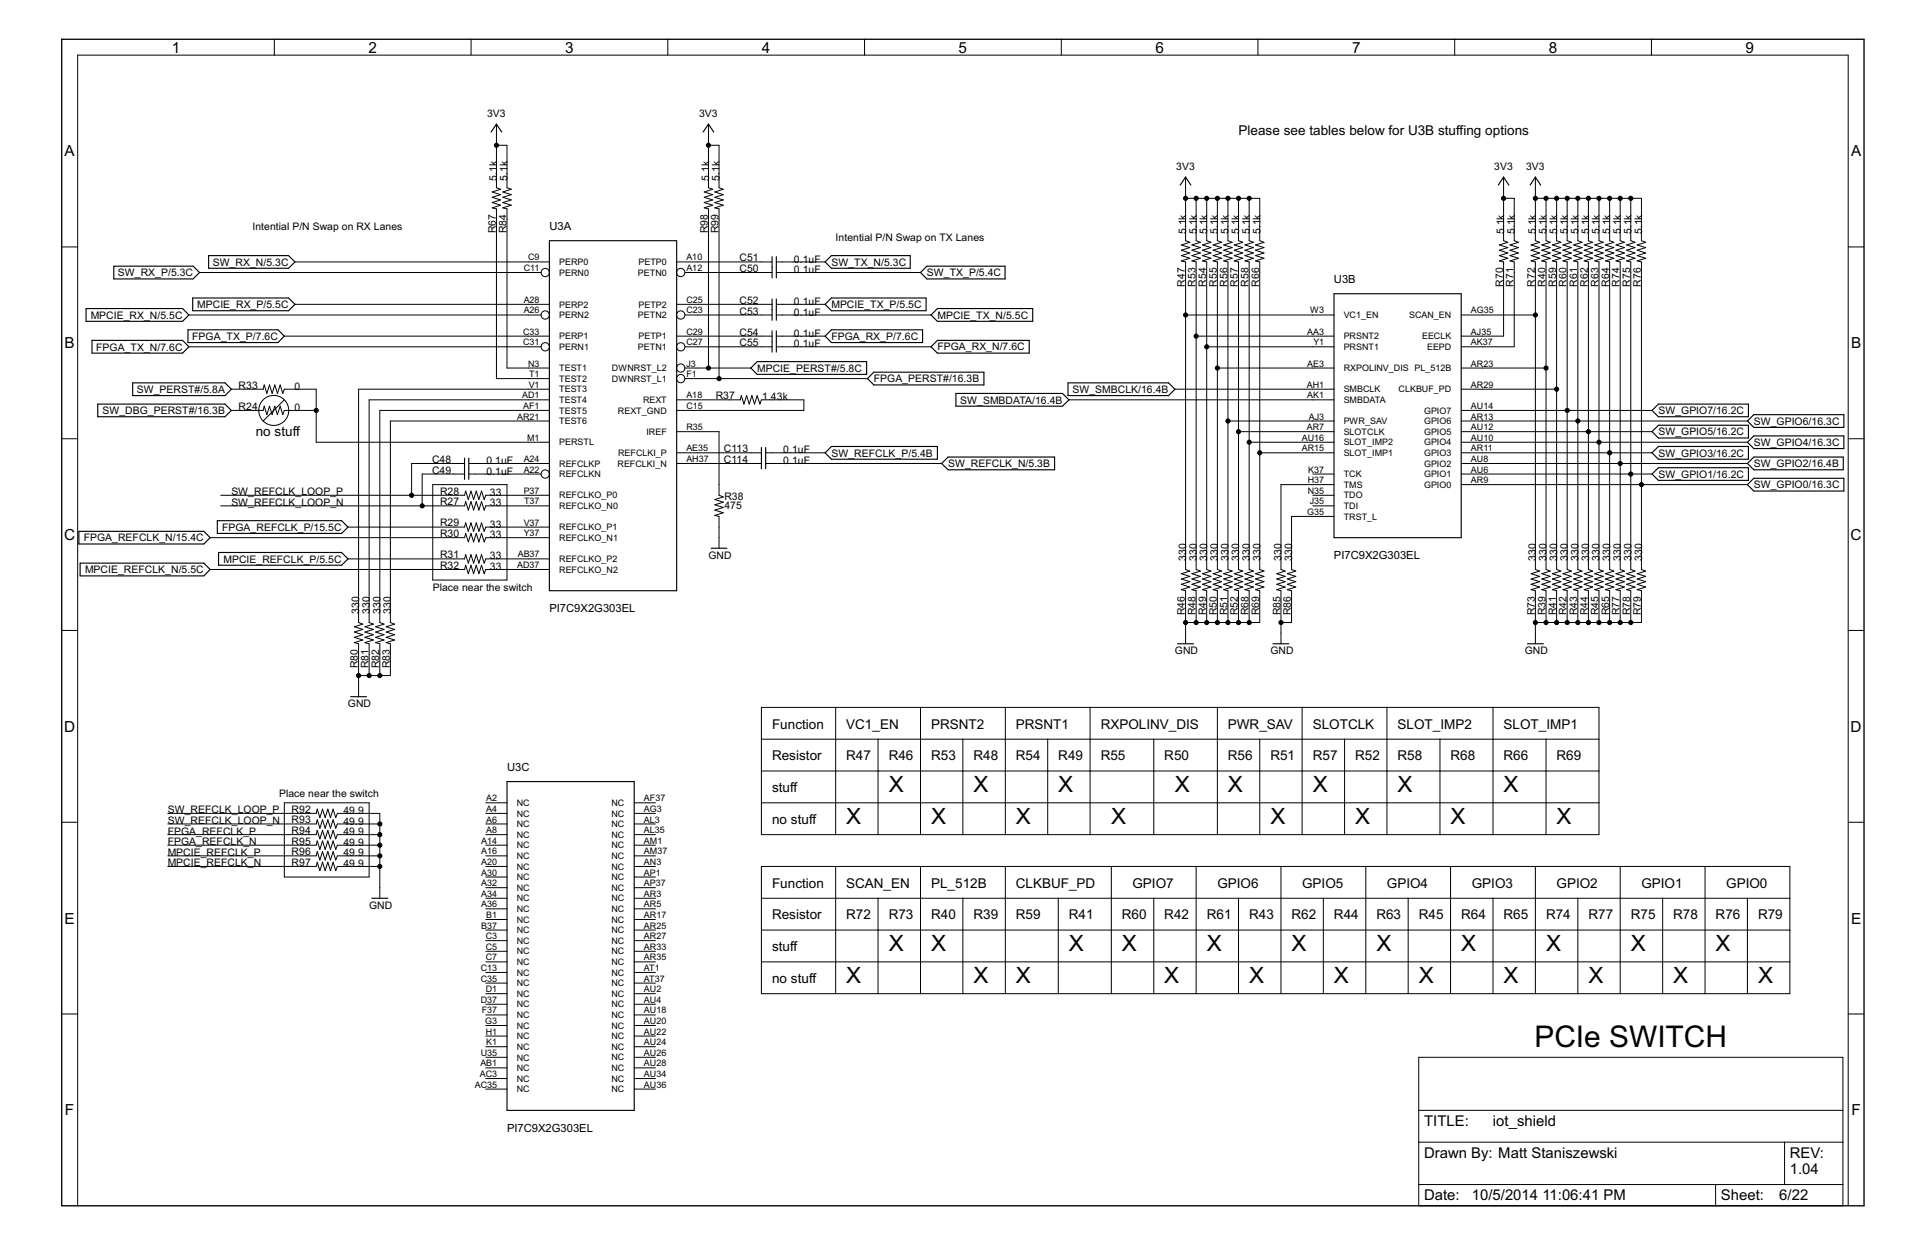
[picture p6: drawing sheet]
<svg xmlns="http://www.w3.org/2000/svg" width="432mm" height="279mm" viewBox="0 0 432 279" stroke-linecap="round" stroke-linejoin="round" font-family="sans-serif">
<g fill="none" stroke="#000" stroke-width=".22">
<path d="M61.5 8.8v3.6M105.7 8.8v3.6M149.8 8.8v3.6M193.9 8.8v3.6M238.1 8.8v3.6M282.2 8.8v3.6M326.3 8.8v3.6M370.4 8.8v3.6M111.4 32.6h2.3v9.5l1 .3-1.9 .7 1.9 .5-1.9 .6 1.9 .6-1.9 .6 1.9 .6-1.9 .6 .9 .2v35.7h9.5M111.4 27.8v14.3l.9 .3-1.9 .7 1.9 .5-1.9 .6 1.9 .6-1.9 .6 1.9 .6-1.9 .6 1 .2v38.1h11.8M158.9 32.6h2.4v9.5l.9 .3-1.9 .7 1.9 .5-1.9 .6 1.9 .6-1.9 .6 1.9 .6-1.9 .6 1 .2v38.1M158.9 27.8v14.3l1 .3-1.9 .7 1.9 .5-1.9 .6 1.9 .6-1.9 .6 1.9 .6-1.9 .6 .9 .2v35.7"/>
<path d="M265.9 39.7v14.3l1 .3-1.9 .6 1.9 .6-1.9 .6 1.9 .6-1.9 .6 1.9 .6-1.9 .6 .9 .2v69l1 .4-1.9 .6 1.9 .5-1.9 .6 1.9 .6-1.9 .6 1.9 .6-1.9 .6 .9 .3v11.9M337.3 39.7v14.3l.9 .3-1.9 .6 1.9 .6-1.9 .6 1.9 .6-1.9 .6 1.9 .6-1.9 .6 1 .2v16.7h-9.5M344.4 39.7v14.3l1 .3-1.9 .6 1.9 .6-1.9 .6 1.9 .6-1.9 .6 1.9 .6-1.9 .6 .9 .2v69l1 .4-1.9 .6 1.9 .5-1.9 .6 1.9 .6-1.9 .6 1.9 .6-1.9 .6 .9 .3v11.9M13.8 55.4h3.6M66.2 58.7h57M151.8 58.7h21.4M174.1 58.7h11M265.9 44.5h16.7v9.5l.9 .3-1.9 .6 1.9 .6-1.9 .6 1.9 .6-1.9 .6 1.9 .6-1.9 .6 1 .2v69l.9 .4-1.9 .6 1.9 .5-1.9 .6 1.9 .6-1.9 .6 1.9 .6-1.9 .6 1 .3v7.1h-16.7M268.3 44.5v9.5l1 .3-1.9 .6 1.9 .6-1.9 .6 1.9 .6-1.9 .6 1.9 .6-1.9 .6 .9 .2v69l1 .4-1.9 .6 1.9 .5-1.9 .6 1.9 .6-1.9 .6 1.9 .6-1.9 .6 .9 .3v7.1M270.7 44.5v9.5l.9 .3-1.9 .6 1.9 .6-1.9 .6 1.9 .6-1.9 .6 1.9 .6-1.9 .6 1 .2v69l.9 .4-1.9 .6 1.9 .5-1.9 .6 1.9 .6-1.9 .6 1.9 .6-1.9 .6 1 .3v7.1M273.1 44.5v9.5l.9 .3-1.9 .6 1.9 .6-1.9 .6 1.9 .6-1.9 .6 1.9 .6-1.9 .6 1 .2v69l.9 .4-1.9 .6 1.9 .5-1.9 .6 1.9 .6-1.9 .6 1.9 .6-1.9 .6 1 .3v7.1M275.4 44.5v9.5l1 .3-1.9 .6 1.9 .6-1.9 .6 1.9 .6-1.9 .6 1.9 .6-1.9 .6 .9 .2v69l1 .4-1.9 .6 1.9 .5-1.9 .6 1.9 .6-1.9 .6 1.9 .6-1.9 .6 .9 .3v7.1"/>
<path d="M277.8 44.5v9.5l1 .3-1.9 .6 1.9 .6-1.9 .6 1.9 .6-1.9 .6 1.9 .6-1.9 .6 .9 .2v69l1 .4-1.9 .6 1.9 .5-1.9 .6 1.9 .6-1.9 .6 1.9 .6-1.9 .6 .9 .3v7.1M280.2 44.5v9.5l1 .3-1.9 .6 1.9 .6-1.9 .6 1.9 .6-1.9 .6 1.9 .6-1.9 .6 .9 .2v69l1 .4-1.9 .6 1.9 .5-1.9 .6 1.9 .6-1.9 .6 1.9 .6-1.9 .6 .9 .3v7.1M337.3 44.5h2.4v9.5l.9 .3-1.9 .6 1.9 .6-1.9 .6 1.9 .6-1.9 .6 1.9 .6-1.9 .6 1 .2v19.1h-11.9M344.4 44.5h23.8v9.5l.9 .3-1.9 .6 1.9 .6-1.9 .6 1.9 .6-1.9 .6 1.9 .6-1.9 .6 1 .2v69l.9 .4-1.9 .6 1.9 .5-1.9 .6 1.9 .6-1.9 .6 1.9 .6-1.9 .6 1 .3v7.1h-23.8M346.8 44.5v9.5l.9 .3-1.9 .6 1.9 .6-1.9 .6 1.9 .6-1.9 .6 1.9 .6-1.9 .6 1 .2v69l.9 .4-1.9 .6 1.9 .5-1.9 .6 1.9 .6-1.9 .6 1.9 .6-1.9 .6 1 .3v7.1M349.2 44.5v9.5l.9 .3-1.9 .6 1.9 .6-1.9 .6 1.9 .6-1.9 .6 1.9 .6-1.9 .6 1 .2v69l.9 .4-1.9 .6 1.9 .5-1.9 .6 1.9 .6-1.9 .6 1.9 .6-1.9 .6 1 .3v7.1M351.5 44.5v9.5l1 .3-1.9 .6 1.9 .6-1.9 .6 1.9 .6-1.9 .6 1.9 .6-1.9 .6 .9 .2v69l1 .4-1.9 .6 1.9 .5-1.9 .6 1.9 .6-1.9 .6 1.9 .6-1.9 .6 .9 .3v7.1M353.9 44.5v9.5l1 .3-1.9 .6 1.9 .6-1.9 .6 1.9 .6-1.9 .6 1.9 .6-1.9 .6 .9 .2v69l1 .4-1.9 .6 1.9 .5-1.9 .6 1.9 .6-1.9 .6 1.9 .6-1.9 .6 .9 .3v7.1M356.3 44.5v9.5l1 .3-2 .6 2 .6-2 .6 2 .6-2 .6 2 .6-2 .6 1 .2v69l1 .4-2 .6 2 .5-2 .6 2 .6-2 .6 2 .6-2 .6 1 .3v7.1M358.7 44.5v9.5l.9 .3-1.9 .6 1.9 .6-1.9 .6 1.9 .6-1.9 .6 1.9 .6-1.9 .6 1 .2v69l.9 .4-1.9 .6 1.9 .5-1.9 .6 1.9 .6-1.9 .6 1.9 .6-1.9 .6 1 .3v7.1M361.1 44.5v9.5l.9 .3-1.9 .6 1.9 .6-1.9 .6 1.9 .6-1.9 .6 1.9 .6-1.9 .6 1 .2v69l.9 .4-1.9 .6 1.9 .5-1.9 .6 1.9 .6-1.9 .6 1.9 .6-1.9 .6 1 .3v7.1M363.4 44.5v9.5l1 .3-1.9 .6 1.9 .6-1.9 .6 1.9 .6-1.9 .6 1.9 .6-1.9 .6 .9 .2v69l1 .4-1.9 .6 1.9 .5-1.9 .6 1.9 .6-1.9 .6 1.9 .6-1.9 .6 .9 .3v7.1"/>
<path d="M365.8 44.5v9.5l1 .3-1.9 .6 1.9 .6-1.9 .6 1.9 .6-1.9 .6 1.9 .6-1.9 .6 .9 .2v69l1 .4-1.9 .6 1.9 .5-1.9 .6 1.9 .6-1.9 .6 1.9 .6-1.9 .6 .9 .3v7.1M414.6 55.4h3.5M42.4 70.6h79M42.4 77.8h79M44.8 61.1h76.6M63.8 75.4h59.4M66.2 68.2h57M151.8 68.2h21.4M151.8 75.4h21.4M153.6 61.1h19.6M153.6 70.6h19.6M153.6 77.8h19.6"/>
<path d="M174.1 61.1h32.4M174.1 68.2h11M174.1 70.6h34.8M174.1 75.4h11M174.1 77.8h34.8M265.9 70.6h33.3M268.3 75.4h30.9M270.7 77.8h28.5M327.8 70.6h16.6M13.8 98.4h3.6M51.9 87.3h7.1l.3-1 .6 1.9 .6-1.9 .5 1.9 .6-1.9 .6 1.9 .6-1.9 .6 1.9 .4-.9h7.1v11.9h52.3M51.9 92h7.1l.3-.9 .6 1.9 .6-1.9 .5 1.9 .6-1.9 .6 1.9 .6-1.9 .6 1.9 .4-1h7.1"/>
<path d="M63.8 89.7l-4.8 4.7M123.2 89.7h-40.4v49.9l1 .4-1.9 .5 1.9 .6-1.9 .6 1.9 .6-1.9 .6 1.9 .6-1.9 .6 .9 .3v7.1M123.2 87.3h-42.8v52.3l1 .4-1.9 .5 1.9 .6-1.9 .6 1.9 .6-1.9 .6 1.9 .6-1.9 .6 .9 .3v11.8M123.2 92h-38v47.6l.9 .4-1.9 .5 1.9 .6-1.9 .6 1.9 .6-1.9 .6 1.9 .6-1.9 .6 1 .3v7.1M123.2 94.4h-35.6v45.2l.9 .4-1.9 .5 1.9 .6-1.9 .6 1.9 .6-1.9 .6 1.9 .6-1.9 .6 1 .3v7.1h-7.2M151.8 89.7h14.3l.2-1 .6 1.9 .6-1.9 .6 1.9 .6-1.9 .5 1.9 .6-1.9 .7 1.9 .3-.9h9.5v2.3h-28.5M151.8 96.8h9.5v14.3l.9 .3-1.9 .6 1.9 .6-1.9 .6 1.9 .6-1.9 .6 1.9 .6-1.9 .6 1 .2v7.1M153.6 82.5h14.8M153.6 84.9h41M239.8 89.7h59.4M263.5 87.3h35.7M273.1 82.5h26.1"/>
<path d="M275.4 94.4h23.8M277.8 96.8h21.4M280.2 99.2h19M327.8 87.3h21.4M327.8 92h42.8M327.8 82.5h19M327.8 94.4h64.2M327.8 99.2h64.2M327.8 96.8h42.8M414.6 98.4h3.5M49.5 111.1h54.7l.3-1 .6 1.9 .5-1.9 .6 1.9 .6-1.9 .6 1.9 .6-1.9 .6 1.9 .4-.9h14.2M49.5 113.4h54.7l.3-.9 .6 1.9 .5-1.9 .6 1.9 .6-1.9 .6 1.9 .6-1.9 .6 1.9 .4-1h14.2"/>
<path d="M78.1 118.2h26.1l.3-1 .6 1.9 .5-1.9 .6 1.9 .6-1.9 .6 1.9 .6-1.9 .6 1.9 .4-.9h14.2M97.1 108.7h16.6v21.4h-16.6zM104.2 103.9h-11.9v7.2M104.2 106.3h-9.5v7.1M105.2 103.9h18M105.2 106.3h16.2M151.8 103.9h19M151.8 101.5h19M171.7 103.9h39.5M171.7 101.5h13.4M282.6 101.5h16.6M294.5 111.1h4.7"/>
<path d="M294.5 113.4h4.7M294.5 106.3h4.7M299.2 108.7h-11.9v19l1 .4-1.9 .6 1.9 .5-1.9 .6 1.9 .6-1.9 .6 1.9 .6-1.9 .6 .9 .3v11.9M299.2 115.8h-9.5v11.9l1 .4-1.9 .6 1.9 .5-1.9 .6 1.9 .6-1.9 .6 1.9 .6-1.9 .6 .9 .3v7.1h-2.4M327.8 108.7h64.2M327.8 103.9h64.2M327.8 106.3h42.8M327.8 101.5h42.8M47.1 120.6h57.1l.3-1 .6 1.9 .5-1.9 .6 1.9 .6-1.9 .6 1.9 .6-1.9 .6 1.9 .4-.9h14.2M47.1 127.7h57.1l.3-1 .6 2 .5-2 .6 2 .6-2 .6 2 .6-2 .6 2 .4-1h14.2M78.1 125.3h26.1l.3-.9 .6 1.9 .5-1.9 .6 1.9 .6-1.9 .6 1.9 .6-1.9 .6 1.9 .4-1h14.2M13.8 141.4h3.6"/>
<path d="M170.8 158.6h187.9v28.6h-187.9zM187.5 158.6v28.6M206.5 158.6v28.6M225.5 158.6v28.6M244.5 158.6v28.6M273.1 158.6v28.6M292.1 158.6v28.6M311.1 158.6v28.6M334.9 158.6v28.6M414.6 141.4h3.5M170.8 165.8h187.9M170.8 172.9h187.9"/>
<path d="M197 165.8v21.4M216 165.8v21.4M235 165.8v21.4M258.8 165.8v21.4M282.6 165.8v21.4M301.6 165.8v21.4M323 165.8v21.4M346.8 165.8v21.4M13.8 184.4h3.6M37.6 187.2h33.3l.3-1 .6 1.9 .5-1.9 .6 1.9 .6-1.9 .6 1.9 .6-1.9 .6 1.9 .4-.9h9.5M37.6 194.3h33.3l.3-1 .6 1.9 .5-1.9 .6 1.9 .6-1.9 .6 1.9 .6-1.9 .6 1.9 .4-.9h9.5M37.6 182.4h33.3l.3-1 .6 1.9 .5-1.9 .6 1.9 .6-1.9 .6 1.9 .6-1.9 .6 1.9 .4-.9h9.5v19"/>
<path d="M37.6 184.8h33.3l.3-1 .6 1.9 .5-1.9 .6 1.9 .6-1.9 .6 1.9 .6-1.9 .6 1.9 .4-.9h9.5M37.6 189.5h33.3l.3-.9 .6 1.9 .5-1.9 .6 1.9 .6-1.9 .6 1.9 .6-1.9 .6 1.9 .4-1h9.5M37.6 191.9h33.3l.3-.9 .6 1.8 .5-1.8 .6 1.8 .6-1.8 .6 1.8 .6-1.8 .6 1.8 .4-.9h9.5M63.8 180h19v16.7h-19zM109 196.7h4.7M109 180h4.7M109 187.2h4.7M109 194.3h4.7M109 182.4h4.7M109 184.8h4.7M109 189.5h4.7M109 191.9h4.7"/>
<path d="M109 199.1h4.7M142.3 196.7h4.7M142.3 180h4.7M142.3 187.2h4.7M142.3 194.3h4.7M142.3 182.4h4.7M142.3 184.8h4.7M142.3 189.5h4.7M142.3 191.9h4.7M142.3 199.1h4.7M170.8 180h187.9M170.8 194.3h230.7v28.5h-230.7z"/>
<path d="M187.5 194.3v28.5M206.5 194.3v28.5M225.5 194.3v28.5M249.3 194.3v28.5M268.3 194.3v28.5M287.3 194.3v28.5M306.4 194.3v28.5M325.4 194.3v28.5M344.4 194.3v28.5M363.4 194.3v28.5M382.5 194.3v28.5M414.6 184.4h3.5"/>
<path d="M109 201.4h4.7M109 208.6h4.7M109 215.7h4.7M109 203.8h4.7M109 206.2h4.7M109 210.9h4.7M109 213.3h4.7M109 218.1h4.7M142.3 201.4h4.7M142.3 208.6h4.7M142.3 215.7h4.7M142.3 203.8h4.7"/>
<path d="M142.3 206.2h4.7M142.3 210.9h4.7M142.3 213.3h4.7M142.3 218.1h4.7M170.8 201.4h230.7M170.8 208.6h230.7M170.8 215.7h230.7M197 201.4v21.4M216 201.4v21.4M237.4 201.4v21.4M258.8 201.4v21.4M277.8 201.4v21.4"/>
<path d="M296.8 201.4v21.4M315.9 201.4v21.4M334.9 201.4v21.4M353.9 201.4v21.4M373 201.4v21.4M392 201.4v21.4M13.8 227.4h3.6M109 222.8h4.7M109 237.1h4.7M109 220.5h4.7M109 225.2h4.7M109 227.6h4.7"/>
<path d="M109 230h4.7M109 232.3h4.7M109 234.7h4.7M109 239.5h4.7M142.3 222.8h4.7M142.3 237.1h4.7M142.3 220.5h4.7M142.3 225.2h4.7M142.3 227.6h4.7M142.3 230h4.7M142.3 232.3h4.7M142.3 234.7h4.7"/>
<path d="M142.3 239.5h4.7M318.2 237.1h95.2v33.3h-95.2zM414.6 227.4h3.5M109 241.9h4.7M109 244.2h4.7M142.3 241.9h4.7M142.3 244.2h4.7M318.2 256.1h95.2M318.2 249h95.2M400.3 256.1v9.5M17.4 270.4v-258h397.2v258M318.2 265.6h95.2"/>
<path d="M384.8 265.6v4.8"/>
<circle cx="122.3" cy="61.1" r=".93"/>
<circle cx="122.3" cy="70.6" r=".93"/>
<circle cx="122.3" cy="77.8" r=".93"/>
<circle cx="152.7" cy="77.8" r=".93"/>
<circle cx="152.7" cy="61.1" r=".93"/>
<circle cx="152.7" cy="70.6" r=".93"/>
<circle cx="61.4" cy="92" r="3.4"/>
<circle cx="152.7" cy="82.5" r=".93"/>
<circle cx="152.7" cy="84.9" r=".93"/>
<circle cx="122.3" cy="106.3" r=".93"/>
</g>
<g fill="none" stroke="#000" stroke-width=".25">
<path d="M110.2 29.6l1.2-1.8 1.1 1.8M157.7 29.6l1.2-1.8 1.2 1.8M25.5 59.7h17.8l1.5 1.4-1.5 1.4h-17.8zM46.8 57.3h17.9l1.5 1.4-1.5 1.5h-17.9zM123.2 54h28.6v78.5h-28.6zM173.2 57.6v4.7M174.1 57.6v4.7M185.1 58.7l1.4-1.4h17.7v2.9h-17.7zM264.7 41.5l1.2-1.8 1.2 1.8M336.1 41.5l1.2-1.8 1.2 1.8M343.2 41.5l1.2-1.8 1.2 1.8M19.3 69.2h21.7l1.4 1.4-1.4 1.5h-21.7z"/>
<path d="M20.6 76.3h20.4l1.4 1.5-1.4 1.4h-20.4zM42.2 74h20.2l1.4 1.4-1.4 1.4h-20.2zM43.2 66.8h21.5l1.5 1.4-1.5 1.5h-21.5zM173.2 67.1v4.7M173.2 74.2v4.8M174.1 67.1v4.7M174.1 74.2v4.8M185.1 68.2l1.4-1.4h21.2v2.9h-21.2zM185.1 75.4l1.4-1.4h20.4v2.8h-20.4zM206.5 61.1l1.4-1.4h17.5v2.8h-17.5zM210.3 69.2h21.3v2.9h-21.3l-1.4-1.5zM210.3 76.3h20.6v2.9h-20.6l-1.4-1.4z"/>
<path d="M299.2 65.9h28.6v54.7h-28.6zM21.9 90.6h28.6l1.4 1.4-1.4 1.5h-28.6zM29.8 85.9h20.7l1.4 1.4-1.4 1.4h-20.7zM169.8 81.1h24.6v2.8h-24.6l-1.4-1.4zM196 83.5h24.7v2.8h-24.7l-1.4-1.4zM214.4 88.2h23.9l1.5 1.5-1.5 1.4h-23.9zM239.6 85.9h22.5l1.4 1.4-1.4 1.4h-22.5zM370.6 92l1.4-1.4h20.2v2.9h-20.2zM372 95.4h20.2v2.8h-20.2l-1.4-1.4zM392 94.4l1.4-1.4h20.2v2.8h-20.2zM392 99.2l1.4-1.5h20.2v2.9h-20.2zM17.7 119.1h28l1.4 1.5-1.4 1.4h-28z"/>
<path d="M48.7 116.8h27.9l1.5 1.4-1.5 1.4h-27.9zM104.2 102.7v4.8M105.2 102.7v4.8M170.8 100.4v4.7M171.7 100.4v4.7M185.1 101.5l1.4-1.4h23.8v2.9h-23.8zM211.2 103.9l1.5-1.4h23.9v2.8h-23.9zM370.6 101.5l1.4-1.4h20.2v2.9h-20.2zM370.6 106.3l1.4-1.4h20.2v2.8h-20.2zM392 103.9l1.4-1.4h20.1v2.8h-20.1zM392 108.7l1.4-1.4h20.2v2.8h-20.2zM18 126.3h27.7l1.4 1.4-1.4 1.4h-27.7z"/>
<path d="M49 123.9h27.6l1.5 1.4-1.5 1.4h-27.6zM159.5 122.9h3.6M78.7 156.2h3.5M264.1 144.4h3.6M285.5 144.4h3.6M342.6 144.4h3.6M113.7 175.3h28.6v73.7h-28.6zM83.4 201.4h3.6"/>
</g>
<path d="M13.8 8.8h404.3v261.6h-404.3z" fill="none" stroke="#000" stroke-width=".3"/>
<g fill="#000" stroke="#000" stroke-width=".22">
<circle cx="111.4" cy="32.6" r=".47"/>
<circle cx="158.9" cy="32.6" r=".47"/>
<circle cx="265.9" cy="44.5" r=".47"/>
<circle cx="268.3" cy="44.5" r=".47"/>
<circle cx="270.7" cy="44.5" r=".47"/>
<circle cx="273.1" cy="44.5" r=".47"/>
<circle cx="275.4" cy="44.5" r=".47"/>
<circle cx="277.8" cy="44.5" r=".47"/>
<circle cx="280.2" cy="44.5" r=".47"/>
<circle cx="337.3" cy="44.5" r=".47"/>
<circle cx="344.4" cy="44.5" r=".47"/>
<circle cx="346.8" cy="44.5" r=".47"/>
<circle cx="349.2" cy="44.5" r=".47"/>
<circle cx="351.5" cy="44.5" r=".47"/>
<circle cx="353.9" cy="44.5" r=".47"/>
<circle cx="356.3" cy="44.5" r=".47"/>
<circle cx="358.7" cy="44.5" r=".47"/>
<circle cx="361.1" cy="44.5" r=".47"/>
<circle cx="363.4" cy="44.5" r=".47"/>
<circle cx="365.8" cy="44.5" r=".47"/>
<circle cx="265.9" cy="70.6" r=".47"/>
<circle cx="268.3" cy="75.4" r=".47"/>
<circle cx="270.7" cy="77.8" r=".47"/>
<circle cx="344.4" cy="70.6" r=".47"/>
<circle cx="70.9" cy="92" r=".47"/>
<circle cx="158.9" cy="82.5" r=".47"/>
<circle cx="161.3" cy="84.9" r=".47"/>
<circle cx="273.1" cy="82.5" r=".47"/>
<circle cx="275.4" cy="94.4" r=".47"/>
<circle cx="277.8" cy="96.8" r=".47"/>
<circle cx="280.2" cy="99.2" r=".47"/>
<circle cx="346.8" cy="82.5" r=".47"/>
<circle cx="349.2" cy="87.3" r=".47"/>
<circle cx="351.5" cy="92" r=".47"/>
<circle cx="353.9" cy="94.4" r=".47"/>
<circle cx="356.3" cy="96.8" r=".47"/>
<circle cx="358.7" cy="99.2" r=".47"/>
<circle cx="92.3" cy="111.1" r=".47"/>
<circle cx="94.7" cy="113.4" r=".47"/>
<circle cx="282.6" cy="101.5" r=".47"/>
<circle cx="361.1" cy="101.5" r=".47"/>
<circle cx="363.4" cy="103.9" r=".47"/>
<circle cx="365.8" cy="106.3" r=".47"/>
<circle cx="368.2" cy="108.7" r=".47"/>
<circle cx="265.9" cy="139.6" r=".47"/>
<circle cx="268.3" cy="139.6" r=".47"/>
<circle cx="270.7" cy="139.6" r=".47"/>
<circle cx="273.1" cy="139.6" r=".47"/>
<circle cx="275.4" cy="139.6" r=".47"/>
<circle cx="277.8" cy="139.6" r=".47"/>
<circle cx="280.2" cy="139.6" r=".47"/>
<circle cx="287.3" cy="139.6" r=".47"/>
<circle cx="344.4" cy="139.6" r=".47"/>
<circle cx="346.8" cy="139.6" r=".47"/>
<circle cx="349.2" cy="139.6" r=".47"/>
<circle cx="351.5" cy="139.6" r=".47"/>
<circle cx="353.9" cy="139.6" r=".47"/>
<circle cx="356.3" cy="139.6" r=".47"/>
<circle cx="358.7" cy="139.6" r=".47"/>
<circle cx="361.1" cy="139.6" r=".47"/>
<circle cx="363.4" cy="139.6" r=".47"/>
<circle cx="365.8" cy="139.6" r=".47"/>
<circle cx="80.4" cy="151.5" r=".47"/>
<circle cx="82.8" cy="151.5" r=".47"/>
<circle cx="85.2" cy="151.5" r=".47"/>
<circle cx="85.2" cy="187.2" r=".47"/>
<circle cx="85.2" cy="194.3" r=".47"/>
<circle cx="85.2" cy="189.5" r=".47"/>
<circle cx="85.2" cy="191.9" r=".47"/>
<circle cx="85.2" cy="184.8" r=".47"/>
</g>
<text font-size="7.5" x="344.2" y="234.7">PCIe SWITCH</text>
<g font-size="5.6">
<text x="199.3" y="177.6">X</text>
<text x="218.4" y="177.6">X</text>
<text x="237.4" y="177.6">X</text>
<text x="263.6" y="177.6">X</text>
<text x="275.4" y="177.6">X</text>
<text x="294.5" y="177.6">X</text>
<text x="313.5" y="177.6">X</text>
<text x="337.3" y="177.6">X</text>
<text x="189.8" y="184.8">X</text>
<text x="208.9" y="184.8">X</text>
<text x="227.9" y="184.8">X</text>
<text x="249.3" y="184.8">X</text>
<text x="285" y="184.8">X</text>
<text x="304" y="184.8">X</text>
<text x="325.4" y="184.8">X</text>
<text x="349.2" y="184.8">X</text>
<text x="199.3" y="213.3">X</text>
<text x="208.9" y="213.3">X</text>
<text x="239.8" y="213.3">X</text>
<text x="251.7" y="213.3">X</text>
<text x="270.7" y="213.3">X</text>
<text x="289.7" y="213.3">X</text>
<text x="308.7" y="213.3">X</text>
<text x="327.8" y="213.3">X</text>
<text x="346.8" y="213.3">X</text>
<text x="365.8" y="213.3">X</text>
<text x="384.8" y="213.3">X</text>
<text x="189.8" y="220.4">X</text>
<text x="218.4" y="220.4">X</text>
<text x="227.9" y="220.4">X</text>
<text x="261.2" y="220.4">X</text>
<text x="280.2" y="220.4">X</text>
<text x="299.2" y="220.4">X</text>
<text x="318.2" y="220.4">X</text>
<text x="337.3" y="220.4">X</text>
<text x="356.3" y="220.4">X</text>
<text x="375.3" y="220.4">X</text>
<text x="394.4" y="220.4">X</text>
</g>
<g font-size="3.8">
<text x="38.5" y="11.8">1</text>
<text x="82.7" y="11.8">2</text>
<text x="126.8" y="11.8">3</text>
<text x="170.9" y="11.8">4</text>
<text x="215" y="11.8">5</text>
<text x="259.2" y="11.8">6</text>
<text x="303.3" y="11.8">7</text>
<text x="347.4" y="11.8">8</text>
<text x="391.5" y="11.8">9</text>
<text x="14.5" y="35.1">A</text>
<text x="415.2" y="35.1">A</text>
<text x="14.5" y="78.1">B</text>
<text x="415.2" y="78.1">B</text>
<text x="14.4" y="121.1">C</text>
<text x="415.1" y="121.1">C</text>
<text x="14.4" y="164.1">D</text>
<text x="415.1" y="164.1">D</text>
<text x="14.5" y="207.1">E</text>
<text x="415.2" y="207.1">E</text>
<text x="14.6" y="250.1">F</text>
<text x="415.3" y="250.1">F</text>
</g>
<g font-size="3.7">
<text x="319.4" y="252.5">TITLE:</text>
<text x="334.9" y="252.5">iot_shield</text>
<text x="319.4" y="259.7">Drawn By: Matt Staniszewski</text>
<text x="401.5" y="259.7">REV:</text>
<text x="401.5" y="263.2">1.04</text>
<text x="319.4" y="269.2">Date:</text>
<text x="330.1" y="269.2">10/5/2014</text>
<text x="346" y="269.2">11:06:41 PM</text>
<text x="386" y="269.2">Sheet:</text>
<text x="399.1" y="269.2">6/22</text>
</g>
<g font-size="3.4">
<text x="277.8" y="30.2">Please see tables below for U3B stuffing options</text>
<text x="57.4" y="97.7">no stuff</text>
<text x="173.2" y="163.4">Function</text>
<text x="189.8" y="163.4">VC1_EN</text>
<text x="208.9" y="163.4">PRSNT2</text>
<text x="227.9" y="163.4">PRSNT1</text>
<text x="246.9" y="163.4">RXPOLINV_DIS</text>
<text x="275.4" y="163.4">PWR_SAV</text>
<text x="294.5" y="163.4">SLOTCLK</text>
<text x="313.5" y="163.4">SLOT_IMP2</text>
<text x="337.3" y="163.4">SLOT_IMP1</text>
<text x="173.2" y="170.5">Resistor</text>
<text x="189.8" y="170.5">R47</text>
<text x="199.3" y="170.5">R46</text>
<text x="208.9" y="170.5">R53</text>
<text x="218.4" y="170.5">R48</text>
<text x="227.9" y="170.5">R54</text>
<text x="237.4" y="170.5">R49</text>
<text x="246.9" y="170.5">R55</text>
<text x="261.2" y="170.5">R50</text>
<text x="275.4" y="170.5">R56</text>
<text x="285" y="170.5">R51</text>
<text x="294.5" y="170.5">R57</text>
<text x="304" y="170.5">R52</text>
<text x="313.5" y="170.5">R58</text>
<text x="325.4" y="170.5">R68</text>
<text x="337.3" y="170.5">R66</text>
<text x="349.2" y="170.5">R69</text>
<text x="173.2" y="177.6">stuff</text>
<text x="173.2" y="184.8">no stuff</text>
<text x="173.2" y="199">Function</text>
<text x="189.8" y="199">SCAN_EN</text>
<text x="208.9" y="199">PL_512B</text>
<text x="227.9" y="199">CLKBUF_PD</text>
<text x="254" y="199">GPIO7</text>
<text x="273.1" y="199">GPIO6</text>
<text x="292.1" y="199">GPIO5</text>
<text x="311.1" y="199">GPIO4</text>
<text x="330.1" y="199">GPIO3</text>
<text x="349.2" y="199">GPIO2</text>
<text x="368.2" y="199">GPIO1</text>
<text x="387.2" y="199">GPIO0</text>
<text x="173.2" y="206.2">Resistor</text>
<text x="189.8" y="206.2">R72</text>
<text x="199.3" y="206.2">R73</text>
<text x="208.9" y="206.2">R40</text>
<text x="218.4" y="206.2">R39</text>
<text x="227.9" y="206.2">R59</text>
<text x="239.8" y="206.2">R41</text>
<text x="251.7" y="206.2">R60</text>
<text x="261.2" y="206.2">R42</text>
<text x="270.7" y="206.2">R61</text>
<text x="280.2" y="206.2">R43</text>
<text x="289.7" y="206.2">R62</text>
<text x="299.2" y="206.2">R44</text>
<text x="308.7" y="206.2">R63</text>
<text x="318.2" y="206.2">R45</text>
<text x="327.8" y="206.2">R64</text>
<text x="337.3" y="206.2">R65</text>
<text x="346.8" y="206.2">R74</text>
<text x="356.3" y="206.2">R77</text>
<text x="365.8" y="206.2">R75</text>
<text x="375.3" y="206.2">R78</text>
<text x="384.8" y="206.2">R76</text>
<text x="394.4" y="206.2">R79</text>
<text x="173.2" y="213.3">stuff</text>
<text x="173.2" y="220.4">no stuff</text>
</g>
<g font-size="2.8">
<text x="123.2" y="51.6">U3A</text>
<text x="299.2" y="63.5">U3B</text>
<text x="299.2" y="125.3">PI7C9X2G303EL</text>
<text x="123.2" y="137.2">PI7C9X2G303EL</text>
<text x="113.7" y="172.9">U3C</text>
<text x="113.7" y="253.7">PI7C9X2G303EL</text>
</g>
<g font-size="2.6">
<text x="109.3" y="26.3">3V3</text>
<text x="156.8" y="26.3">3V3</text>
<text x="111.5" y="40.6" transform="rotate(-90 111.5 40.6)">5.1k</text>
<text x="113.9" y="40.6" transform="rotate(-90 113.9 40.6)">5.1k</text>
<text x="159" y="40.6" transform="rotate(-90 159 40.6)">5.1k</text>
<text x="161.4" y="40.6" transform="rotate(-90 161.4 40.6)">5.1k</text>
<text x="263.8" y="38.2">3V3</text>
<text x="335.2" y="38.2">3V3</text>
<text x="342.3" y="38.2">3V3</text>
<text x="56.7" y="51.6">Intential P/N Swap on RX Lanes</text>
<text x="111.2" y="52.4" transform="rotate(-90 111.2 52.4)">R67</text>
<text x="113.6" y="52.4" transform="rotate(-90 113.6 52.4)">R84</text>
<text x="158.8" y="52.4" transform="rotate(-90 158.8 52.4)">R98</text>
<text x="161.2" y="52.4" transform="rotate(-90 161.2 52.4)">R99</text>
<text x="187.4" y="54">Intential P/N Swap on TX Lanes</text>
<text x="266.1" y="52.5" transform="rotate(-90 266.1 52.5)">5.1k</text>
<text x="268.4" y="52.5" transform="rotate(-90 268.4 52.5)">5.1k</text>
<text x="270.8" y="52.5" transform="rotate(-90 270.8 52.5)">5.1k</text>
<text x="273.2" y="52.5" transform="rotate(-90 273.2 52.5)">5.1k</text>
<text x="275.6" y="52.5" transform="rotate(-90 275.6 52.5)">5.1k</text>
<text x="278" y="52.5" transform="rotate(-90 278 52.5)">5.1k</text>
<text x="280.3" y="52.5" transform="rotate(-90 280.3 52.5)">5.1k</text>
<text x="282.7" y="52.5" transform="rotate(-90 282.7 52.5)">5.1k</text>
<text x="337.4" y="52.5" transform="rotate(-90 337.4 52.5)">5.1k</text>
<text x="339.8" y="52.5" transform="rotate(-90 339.8 52.5)">5.1k</text>
<text x="344.5" y="52.5" transform="rotate(-90 344.5 52.5)">5.1k</text>
<text x="346.9" y="52.5" transform="rotate(-90 346.9 52.5)">5.1k</text>
<text x="349.3" y="52.5" transform="rotate(-90 349.3 52.5)">5.1k</text>
<text x="351.7" y="52.5" transform="rotate(-90 351.7 52.5)">5.1k</text>
<text x="354.1" y="52.5" transform="rotate(-90 354.1 52.5)">5.1k</text>
<text x="356.4" y="52.5" transform="rotate(-90 356.4 52.5)">5.1k</text>
<text x="358.8" y="52.5" transform="rotate(-90 358.8 52.5)">5.1k</text>
<text x="361.2" y="52.5" transform="rotate(-90 361.2 52.5)">5.1k</text>
<text x="363.6" y="52.5" transform="rotate(-90 363.6 52.5)">5.1k</text>
<text x="365.9" y="52.5" transform="rotate(-90 365.9 52.5)">5.1k</text>
<text x="368.3" y="52.5" transform="rotate(-90 368.3 52.5)">5.1k</text>
<text x="47.7" y="59.6">SW_RX_N/5.3C</text>
<text x="165.9" y="58.6">C51</text>
<text x="178.1" y="58.9">0.1uF</text>
<text x="186.5" y="59.6">SW_TX_N/5.3C</text>
<text x="26.4" y="62">SW_RX_P/5.3C</text>
<text x="165.9" y="61">C50</text>
<text x="178.1" y="61.2">0.1uF</text>
<text x="207.9" y="61.9">SW_TX_P/5.4C</text>
<text x="265.8" y="64.2" transform="rotate(-90 265.8 64.2)">R47</text>
<text x="268.2" y="64.2" transform="rotate(-90 268.2 64.2)">R53</text>
<text x="270.6" y="64.2" transform="rotate(-90 270.6 64.2)">R54</text>
<text x="272.9" y="64.2" transform="rotate(-90 272.9 64.2)">R55</text>
<text x="275.3" y="64.2" transform="rotate(-90 275.3 64.2)">R56</text>
<text x="277.7" y="64.2" transform="rotate(-90 277.7 64.2)">R57</text>
<text x="280.1" y="64.2" transform="rotate(-90 280.1 64.2)">R58</text>
<text x="282.4" y="64.2" transform="rotate(-90 282.4 64.2)">R66</text>
<text x="337.1" y="64.2" transform="rotate(-90 337.1 64.2)">R70</text>
<text x="339.5" y="64.2" transform="rotate(-90 339.5 64.2)">R71</text>
<text x="344.3" y="64.2" transform="rotate(-90 344.3 64.2)">R72</text>
<text x="346.7" y="64.2" transform="rotate(-90 346.7 64.2)">R40</text>
<text x="349" y="64.2" transform="rotate(-90 349 64.2)">R59</text>
<text x="351.4" y="64.2" transform="rotate(-90 351.4 64.2)">R60</text>
<text x="353.8" y="64.2" transform="rotate(-90 353.8 64.2)">R61</text>
<text x="356.2" y="64.2" transform="rotate(-90 356.2 64.2)">R62</text>
<text x="358.5" y="64.2" transform="rotate(-90 358.5 64.2)">R63</text>
<text x="360.9" y="64.2" transform="rotate(-90 360.9 64.2)">R64</text>
<text x="363.3" y="64.2" transform="rotate(-90 363.3 64.2)">R74</text>
<text x="365.7" y="64.2" transform="rotate(-90 365.7 64.2)">R75</text>
<text x="368.1" y="64.2" transform="rotate(-90 368.1 64.2)">R76</text>
<text x="20.3" y="71.5">MPCIE_RX_N/5.5C</text>
<text x="44.2" y="69.1">MPCIE_RX_P/5.5C</text>
<text x="165.9" y="68.1">C52</text>
<text x="165.9" y="70.5">C53</text>
<text x="178.1" y="68.4">0.1uF</text>
<text x="178.1" y="70.8">0.1uF</text>
<text x="186.5" y="69.1">MPCIE_TX_P/5.5C</text>
<text x="210.3" y="71.5">MPCIE_TX_N/5.5C</text>
<text x="43.1" y="76.2">FPGA_TX_P/7.6C</text>
<text x="165.9" y="75.3">C54</text>
<text x="165.9" y="77.7">C55</text>
<text x="178.1" y="75.5">0.1uF</text>
<text x="178.1" y="77.9">0.1uF</text>
<text x="186.5" y="76.2">FPGA_RX_P/7.6C</text>
<text x="21.6" y="78.6">FPGA_TX_N/7.6C</text>
<text x="169.9" y="83.4">MPCIE_PERST#/5.8C</text>
<text x="210.3" y="78.6">FPGA_RX_N/7.6C</text>
<text x="30.7" y="88.1">SW_PERST#/5.8A</text>
<text x="53.5" y="87.1">R33</text>
<text x="66" y="87.4">0</text>
<text x="160.5" y="89.5">R37</text>
<text x="171" y="89.8">1.43k</text>
<text x="196" y="85.7">FPGA_PERST#/16.3B</text>
<text x="240.6" y="88.1">SW_SMBCLK/16.4B</text>
<text x="23" y="92.9">SW_DBG_PERST#/16.3B</text>
<text x="53.5" y="91.9">R24</text>
<text x="66" y="92.2">0</text>
<text x="215.4" y="90.5">SW_SMBDATA/16.4B</text>
<text x="372" y="92.9">SW_GPIO7/16.2C</text>
<text x="393.4" y="95.2">SW_GPIO6/16.3C</text>
<text x="162.4" y="101.4">C113</text>
<text x="175.7" y="101.7">0.1uF</text>
<text x="372" y="97.6">SW_GPIO5/16.2C</text>
<text x="393.4" y="100">SW_GPIO4/16.3C</text>
<text x="96.9" y="103.8">C48</text>
<text x="96.9" y="106.2">C49</text>
<text x="109.1" y="104">0.1uF</text>
<text x="109.1" y="106.4">0.1uF</text>
<text x="162.4" y="103.8">C114</text>
<text x="175.7" y="104">0.1uF</text>
<text x="186.5" y="102.4">SW_REFCLK_P/5.4B</text>
<text x="212.7" y="104.8">SW_REFCLK_N/5.3B</text>
<text x="372" y="107.1">SW_GPIO1/16.2C</text>
<text x="372" y="102.4">SW_GPIO3/16.2C</text>
<text x="393.4" y="104.8">SW_GPIO2/16.4B</text>
<text x="51.9" y="111.1">SW_REFCLK_LOOP_P</text>
<text x="51.9" y="113.4">SW_REFCLK_LOOP_N</text>
<text x="98.7" y="110.9">R28</text>
<text x="98.7" y="113.3">R27</text>
<text x="109.9" y="111.2">33</text>
<text x="109.9" y="113.6">33</text>
<text x="162.5" y="112">R38</text>
<text x="393.4" y="109.5">SW_GPIO0/16.3C</text>
<text x="49.8" y="119">FPGA_REFCLK_P/15.5C</text>
<text x="98.7" y="118.1">R29</text>
<text x="109.9" y="118.3">33</text>
<text x="162.5" y="114.1">475</text>
<text x="18.8" y="121.4">FPGA_REFCLK_N/15.4C</text>
<text x="98.7" y="120.4">R30</text>
<text x="98.7" y="125.2">R31</text>
<text x="109.9" y="120.7">33</text>
<text x="109.9" y="125.5">33</text>
<text x="158.9" y="125.3">GND</text>
<text x="266.1" y="125.7" transform="rotate(-90 266.1 125.7)">330</text>
<text x="268.4" y="125.7" transform="rotate(-90 268.4 125.7)">330</text>
<text x="270.8" y="125.7" transform="rotate(-90 270.8 125.7)">330</text>
<text x="273.2" y="125.7" transform="rotate(-90 273.2 125.7)">330</text>
<text x="275.6" y="125.7" transform="rotate(-90 275.6 125.7)">330</text>
<text x="278" y="125.7" transform="rotate(-90 278 125.7)">330</text>
<text x="280.3" y="125.7" transform="rotate(-90 280.3 125.7)">330</text>
<text x="282.7" y="125.7" transform="rotate(-90 282.7 125.7)">330</text>
<text x="287.5" y="125.7" transform="rotate(-90 287.5 125.7)">330</text>
<text x="289.8" y="125.7" transform="rotate(-90 289.8 125.7)">330</text>
<text x="344.5" y="125.7" transform="rotate(-90 344.5 125.7)">330</text>
<text x="346.9" y="125.7" transform="rotate(-90 346.9 125.7)">330</text>
<text x="349.3" y="125.7" transform="rotate(-90 349.3 125.7)">330</text>
<text x="351.7" y="125.7" transform="rotate(-90 351.7 125.7)">330</text>
<text x="354.1" y="125.7" transform="rotate(-90 354.1 125.7)">330</text>
<text x="356.4" y="125.7" transform="rotate(-90 356.4 125.7)">330</text>
<text x="358.8" y="125.7" transform="rotate(-90 358.8 125.7)">330</text>
<text x="361.2" y="125.7" transform="rotate(-90 361.2 125.7)">330</text>
<text x="363.6" y="125.7" transform="rotate(-90 363.6 125.7)">330</text>
<text x="365.9" y="125.7" transform="rotate(-90 365.9 125.7)">330</text>
<text x="368.3" y="125.7" transform="rotate(-90 368.3 125.7)">330</text>
<text x="19.1" y="128.5">MPCIE_REFCLK_N/5.5C</text>
<text x="50.1" y="126.2">MPCIE_REFCLK_P/5.5C</text>
<text x="98.7" y="127.6">R32</text>
<text x="109.9" y="127.8">33</text>
<text x="80.6" y="137.6" transform="rotate(-90 80.6 137.6)">330</text>
<text x="82.9" y="137.6" transform="rotate(-90 82.9 137.6)">330</text>
<text x="85.3" y="137.6" transform="rotate(-90 85.3 137.6)">330</text>
<text x="87.7" y="137.6" transform="rotate(-90 87.7 137.6)">330</text>
<text x="97.1" y="132.5">Place near the switch</text>
<text x="265.8" y="138" transform="rotate(-90 265.8 138)">R46</text>
<text x="268.2" y="138" transform="rotate(-90 268.2 138)">R48</text>
<text x="270.6" y="138" transform="rotate(-90 270.6 138)">R49</text>
<text x="272.9" y="138" transform="rotate(-90 272.9 138)">R50</text>
<text x="275.3" y="138" transform="rotate(-90 275.3 138)">R51</text>
<text x="277.7" y="138" transform="rotate(-90 277.7 138)">R52</text>
<text x="280.1" y="138" transform="rotate(-90 280.1 138)">R68</text>
<text x="282.4" y="138" transform="rotate(-90 282.4 138)">R69</text>
<text x="287.2" y="138" transform="rotate(-90 287.2 138)">R85</text>
<text x="289.6" y="138" transform="rotate(-90 289.6 138)">R86</text>
<text x="344.3" y="138" transform="rotate(-90 344.3 138)">R73</text>
<text x="346.7" y="138" transform="rotate(-90 346.7 138)">R39</text>
<text x="349" y="138" transform="rotate(-90 349 138)">R41</text>
<text x="351.4" y="138" transform="rotate(-90 351.4 138)">R42</text>
<text x="353.8" y="138" transform="rotate(-90 353.8 138)">R43</text>
<text x="356.2" y="138" transform="rotate(-90 356.2 138)">R44</text>
<text x="358.5" y="138" transform="rotate(-90 358.5 138)">R45</text>
<text x="360.9" y="138" transform="rotate(-90 360.9 138)">R65</text>
<text x="363.3" y="138" transform="rotate(-90 363.3 138)">R77</text>
<text x="365.7" y="138" transform="rotate(-90 365.7 138)">R78</text>
<text x="368.1" y="138" transform="rotate(-90 368.1 138)">R79</text>
<text x="80.3" y="149.9" transform="rotate(-90 80.3 149.9)">R80</text>
<text x="82.7" y="149.9" transform="rotate(-90 82.7 149.9)">R81</text>
<text x="85.1" y="149.9" transform="rotate(-90 85.1 149.9)">R82</text>
<text x="87.4" y="149.9" transform="rotate(-90 87.4 149.9)">R83</text>
<text x="263.6" y="146.7">GND</text>
<text x="285" y="146.7">GND</text>
<text x="342" y="146.7">GND</text>
<text x="78.1" y="158.6">GND</text>
<text x="62.6" y="178.8">Place near the switch</text>
<text x="37.6" y="182.4">SW_REFCLK_LOOP_P</text>
<text x="37.6" y="184.8">SW_REFCLK_LOOP_N</text>
<text x="65.4" y="182.3">R92</text>
<text x="65.4" y="184.6">R93</text>
<text x="77" y="182.5">49.9</text>
<text x="77" y="184.9">49.9</text>
<text x="37.6" y="187.2">FPGA_REFCLK_P</text>
<text x="37.6" y="189.5">FPGA_REFCLK_N</text>
<text x="37.6" y="191.9">MPCIE_REFCLK_P</text>
<text x="65.4" y="187">R94</text>
<text x="65.4" y="189.4">R95</text>
<text x="65.4" y="191.8">R96</text>
<text x="77" y="187.3">49.9</text>
<text x="77" y="189.7">49.9</text>
<text x="37.6" y="194.3">MPCIE_REFCLK_N</text>
<text x="65.4" y="194.2">R97</text>
<text x="77" y="192">49.9</text>
<text x="77" y="194.4">49.9</text>
<text x="82.8" y="203.8">GND</text>
</g>
<g font-size="2.2">
<text x="118.5" y="58.4">C9</text>
<text x="125.4" y="59.5">PERP0</text>
<text x="143.2" y="59.4">PETP0</text>
<text x="154" y="58.4">A10</text>
<text x="117.5" y="60.8">C11</text>
<text x="125.4" y="61.8">PERN0</text>
<text x="143.1" y="61.8">PETN0</text>
<text x="154" y="60.8">A12</text>
<text x="117.5" y="67.9">A28</text>
<text x="117.5" y="70.3">A26</text>
<text x="125.4" y="69">PERP2</text>
<text x="125.4" y="71.3">PERN2</text>
<text x="143.1" y="71.3">PETN2</text>
<text x="143.2" y="69">PETP2</text>
<text x="154" y="67.9">C25</text>
<text x="154" y="70.3">C23</text>
<text x="293.9" y="70.3">W3</text>
<text x="301.4" y="71.3">VC1_EN</text>
<text x="316.1" y="71.3">SCAN_EN</text>
<text x="329.9" y="70.3">AG35</text>
<text x="117.3" y="75.1">C33</text>
<text x="117.3" y="77.4">C31</text>
<text x="125.4" y="76.1">PERP1</text>
<text x="143.2" y="76.1">PETP1</text>
<text x="154" y="75.1">C29</text>
<text x="154" y="77.4">C27</text>
<text x="293.2" y="75.1">AA3</text>
<text x="294.6" y="77.4">Y1</text>
<text x="301.4" y="76.1">PRSNT2</text>
<text x="319" y="76.1">EECLK</text>
<text x="329.9" y="75.1">AJ35</text>
<text x="329.9" y="77.4">AK37</text>
<text x="118.5" y="82.2">N3</text>
<text x="125.4" y="78.5">PERN1</text>
<text x="125.4" y="83.2">TEST1</text>
<text x="137.2" y="83.2">DWNRST_L2</text>
<text x="143.1" y="78.5">PETN1</text>
<text x="154" y="82.2">J3</text>
<text x="293.2" y="82.2">AE3</text>
<text x="301.4" y="78.5">PRSNT1</text>
<text x="301.4" y="83.2">RXPOLINV_DIS PL_512B</text>
<text x="320.1" y="78.5">EEPD</text>
<text x="329.9" y="82.2">AR23</text>
<text x="117.1" y="89.3">AD1</text>
<text x="118.6" y="86.9">V1</text>
<text x="118.7" y="84.6">T1</text>
<text x="125.4" y="85.6">TEST2</text>
<text x="125.4" y="88">TEST3</text>
<text x="137.2" y="85.6">DWNRST_L1</text>
<text x="154" y="84.6">F1</text>
<text x="154" y="89.3">A18</text>
<text x="293.1" y="86.9">AH1</text>
<text x="293.2" y="89.3">AK1</text>
<text x="301.4" y="88">SMBCLK</text>
<text x="313.7" y="88">CLKBUF_PD</text>
<text x="329.9" y="86.9">AR29</text>
<text x="116" y="94.1">AR21</text>
<text x="117.4" y="91.7">AF1</text>
<text x="125.4" y="90.4">TEST4</text>
<text x="125.4" y="92.7">TEST5</text>
<text x="125.4" y="95.1">TEST6</text>
<text x="138.6" y="92.7">REXT_GND</text>
<text x="144.2" y="90.4">REXT</text>
<text x="154" y="91.7">C15</text>
<text x="293.6" y="94.1">AJ3</text>
<text x="301.4" y="90.4">SMBDATA</text>
<text x="301.4" y="95.1">PWR_SAV</text>
<text x="319.4" y="92.7">GPIO7</text>
<text x="319.4" y="95.1">GPIO6</text>
<text x="329.9" y="91.7">AU14</text>
<text x="329.9" y="94.1">AR13</text>
<text x="118.3" y="98.8">M1</text>
<text x="125.4" y="99.9">PERSTL</text>
<text x="145" y="97.5">IREF</text>
<text x="154" y="96.5">R35</text>
<text x="154" y="101.2">AE35</text>
<text x="292" y="98.8">AU16</text>
<text x="292" y="101.2">AR15</text>
<text x="293.1" y="96.5">AR7</text>
<text x="301.4" y="97.5">SLOTCLK</text>
<text x="301.4" y="99.9">SLOT_IMP2</text>
<text x="319.4" y="97.5">GPIO5</text>
<text x="319.4" y="99.9">GPIO4</text>
<text x="329.9" y="96.5">AU12</text>
<text x="329.9" y="98.8">AU10</text>
<text x="329.9" y="101.2">AR11</text>
<text x="117.5" y="103.6">A24</text>
<text x="117.5" y="106">A22</text>
<text x="125.4" y="104.6">REFCLKP</text>
<text x="125.4" y="107">REFCLKN</text>
<text x="138.5" y="104.6">REFCLKI_N</text>
<text x="138.6" y="102.2">REFCLKI_P</text>
<text x="154" y="103.6">AH37</text>
<text x="293.5" y="106">K37</text>
<text x="301.4" y="102.3">SLOT_IMP1</text>
<text x="301.4" y="107">TCK</text>
<text x="319.4" y="102.2">GPIO3</text>
<text x="319.4" y="104.6">GPIO2</text>
<text x="319.4" y="107">GPIO1</text>
<text x="329.9" y="103.6">AU8</text>
<text x="329.9" y="106">AU6</text>
<text x="117.5" y="110.7">P37</text>
<text x="117.6" y="113.1">T37</text>
<text x="125.4" y="111.8">REFCLKO_P0</text>
<text x="293.3" y="108.3">H37</text>
<text x="293.3" y="110.7">N35</text>
<text x="293.8" y="113.1">J35</text>
<text x="301.4" y="109.4">TMS</text>
<text x="301.4" y="111.8">TDO</text>
<text x="319.4" y="109.4">GPIO0</text>
<text x="329.9" y="108.3">AR9</text>
<text x="117.5" y="117.9">V37</text>
<text x="125.4" y="118.9">REFCLKO_P1</text>
<text x="125.4" y="114.1">REFCLKO_N0</text>
<text x="293.2" y="115.5">G35</text>
<text x="301.4" y="114.1">TDI</text>
<text x="301.4" y="116.5">TRST_L</text>
<text x="116.1" y="125">AB37</text>
<text x="117.5" y="120.2">Y37</text>
<text x="125.4" y="121.3">REFCLKO_N1</text>
<text x="116" y="127.4">AD37</text>
<text x="125.4" y="126">REFCLKO_P2</text>
<text x="125.4" y="128.4">REFCLKO_N2</text>
<text x="109.1" y="179.7">A2</text>
<text x="144.5" y="179.7">AF37</text>
<text x="109.1" y="182.1">A4</text>
<text x="109.1" y="184.4">A6</text>
<text x="115.9" y="180.7">NC</text>
<text x="115.9" y="183.1">NC</text>
<text x="115.9" y="185.5">NC</text>
<text x="137.2" y="180.7">NC</text>
<text x="137.2" y="183.1">NC</text>
<text x="137.2" y="185.5">NC</text>
<text x="144.5" y="182.1">AG3</text>
<text x="144.5" y="184.4">AL3</text>
<text x="108" y="189.2">A14</text>
<text x="108" y="191.6">A16</text>
<text x="109.1" y="186.8">A8</text>
<text x="115.9" y="187.9">NC</text>
<text x="115.9" y="190.2">NC</text>
<text x="137.2" y="187.9">NC</text>
<text x="137.2" y="190.2">NC</text>
<text x="144.5" y="186.8">AL35</text>
<text x="144.5" y="189.2">AM1</text>
<text x="144.5" y="191.6">AM37</text>
<text x="108" y="194">A20</text>
<text x="108" y="196.3">A30</text>
<text x="115.9" y="192.6">NC</text>
<text x="115.9" y="195">NC</text>
<text x="115.9" y="197.4">NC</text>
<text x="137.2" y="192.6">NC</text>
<text x="137.2" y="195">NC</text>
<text x="137.2" y="197.4">NC</text>
<text x="144.5" y="194">AN3</text>
<text x="144.5" y="196.3">AP1</text>
<text x="108" y="198.7">A32</text>
<text x="108" y="201.1">A34</text>
<text x="108" y="203.5">A36</text>
<text x="115.9" y="199.8">NC</text>
<text x="115.9" y="202.1">NC</text>
<text x="137.2" y="199.7">NC</text>
<text x="137.2" y="202.1">NC</text>
<text x="144.5" y="198.7">AP37</text>
<text x="144.5" y="201.1">AR3</text>
<text x="144.5" y="203.5">AR5</text>
<text x="108" y="208.2">B37</text>
<text x="109.1" y="205.8">B1</text>
<text x="115.9" y="204.5">NC</text>
<text x="115.9" y="206.9">NC</text>
<text x="115.9" y="209.3">NC</text>
<text x="137.2" y="204.5">NC</text>
<text x="137.2" y="206.9">NC</text>
<text x="137.2" y="209.3">NC</text>
<text x="144.5" y="205.8">AR17</text>
<text x="144.5" y="208.2">AR25</text>
<text x="109" y="210.6">C3</text>
<text x="109" y="213">C5</text>
<text x="109" y="215.4">C7</text>
<text x="115.9" y="211.6">NC</text>
<text x="115.9" y="214">NC</text>
<text x="137.2" y="211.6">NC</text>
<text x="137.2" y="214">NC</text>
<text x="144.5" y="210.6">AR27</text>
<text x="144.5" y="213">AR33</text>
<text x="144.5" y="215.4">AR35</text>
<text x="107.8" y="217.7">C13</text>
<text x="107.8" y="220.1">C35</text>
<text x="115.9" y="216.4">NC</text>
<text x="115.9" y="218.8">NC</text>
<text x="115.9" y="221.2">NC</text>
<text x="137.2" y="216.4">NC</text>
<text x="137.2" y="218.8">NC</text>
<text x="137.2" y="221.1">NC</text>
<text x="144.5" y="217.7">AT1</text>
<text x="144.5" y="220.1">AT37</text>
<text x="107.8" y="224.9">D37</text>
<text x="108.1" y="227.2">F37</text>
<text x="109" y="222.5">D1</text>
<text x="115.9" y="223.5">NC</text>
<text x="115.9" y="225.9">NC</text>
<text x="137.2" y="223.5">NC</text>
<text x="137.2" y="225.9">NC</text>
<text x="144.5" y="222.5">AU2</text>
<text x="144.5" y="224.9">AU4</text>
<text x="144.5" y="227.2">AU18</text>
<text x="108.9" y="229.6">G3</text>
<text x="109" y="232">H1</text>
<text x="115.9" y="228.3">NC</text>
<text x="115.9" y="230.7">NC</text>
<text x="115.9" y="233">NC</text>
<text x="137.2" y="228.3">NC</text>
<text x="137.2" y="230.7">NC</text>
<text x="137.2" y="233">NC</text>
<text x="144.5" y="229.6">AU20</text>
<text x="144.5" y="232">AU22</text>
<text x="107.7" y="239.1">AB1</text>
<text x="107.8" y="236.8">U35</text>
<text x="109.1" y="234.4">K1</text>
<text x="115.9" y="235.4">NC</text>
<text x="115.9" y="237.8">NC</text>
<text x="137.2" y="235.4">NC</text>
<text x="137.2" y="237.8">NC</text>
<text x="144.5" y="234.4">AU24</text>
<text x="144.5" y="236.8">AU26</text>
<text x="144.5" y="239.1">AU28</text>
<text x="106.5" y="243.9">AC35</text>
<text x="107.6" y="241.5">AC3</text>
<text x="115.9" y="240.2">NC</text>
<text x="115.9" y="242.6">NC</text>
<text x="115.9" y="244.9">NC</text>
<text x="137.2" y="240.2">NC</text>
<text x="137.2" y="242.6">NC</text>
<text x="137.2" y="244.9">NC</text>
<text x="144.5" y="241.5">AU34</text>
<text x="144.5" y="243.9">AU36</text>
</g>
</svg>
